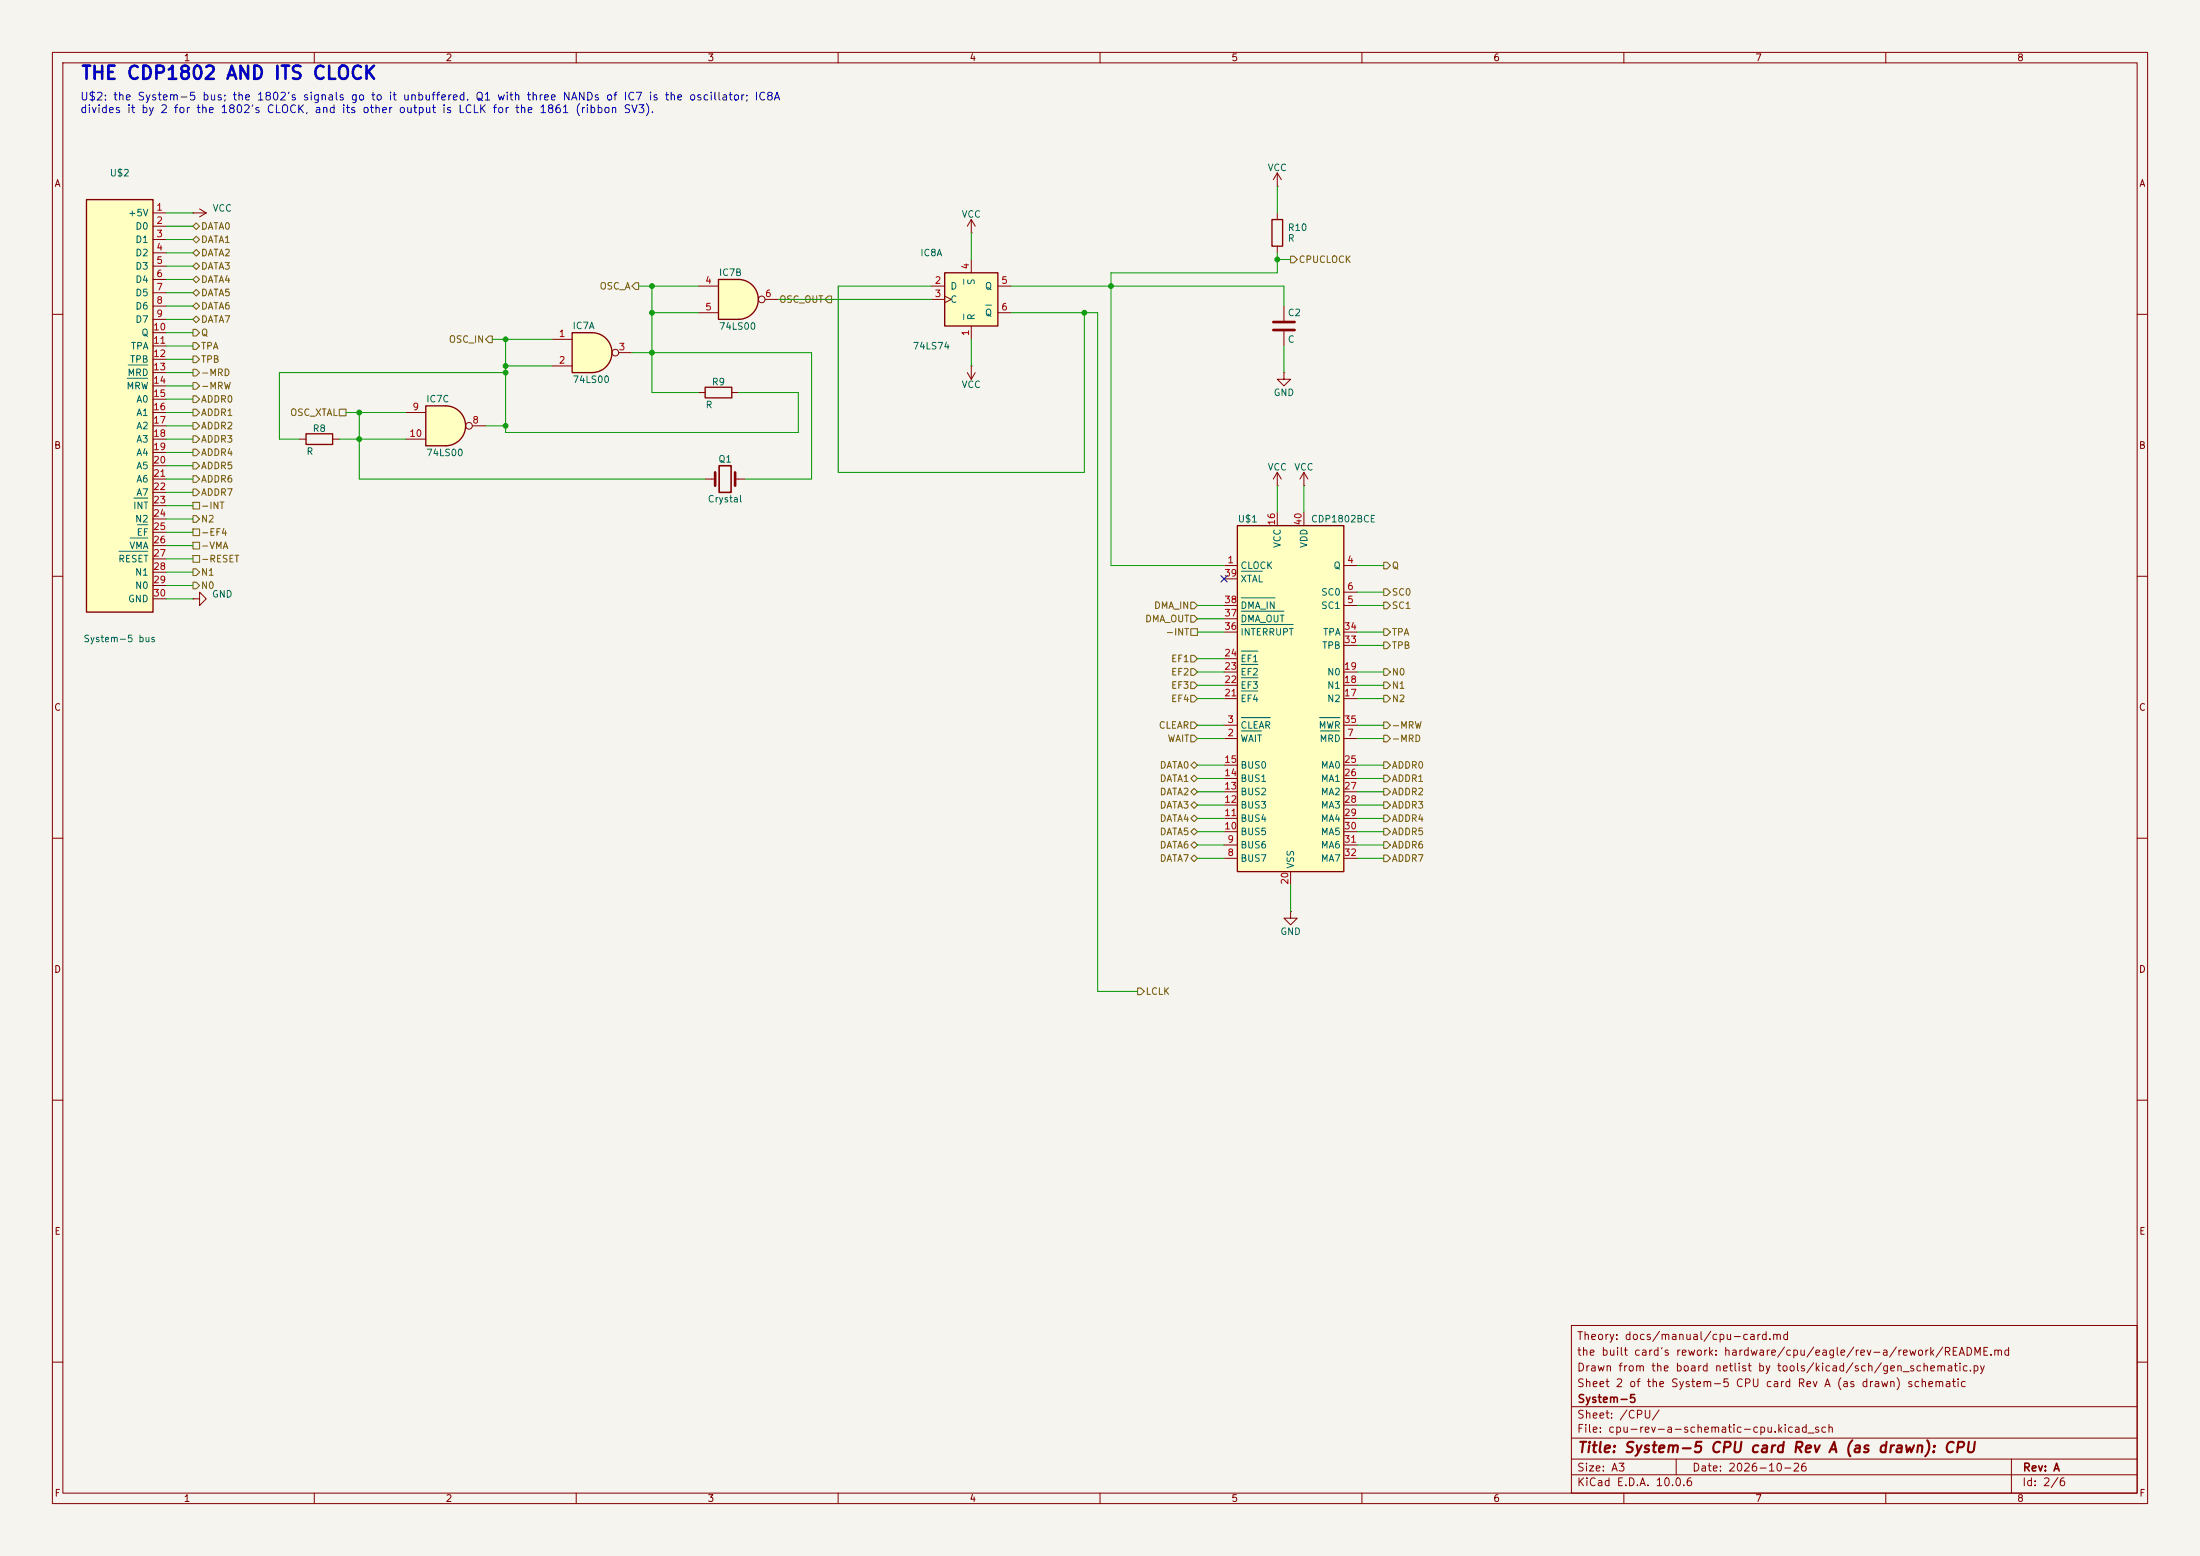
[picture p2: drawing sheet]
<svg xmlns="http://www.w3.org/2000/svg" width="420mm" height="297mm" viewBox="0 0 420 297" stroke-linecap="round" stroke-linejoin="round" font-family="sans-serif">
<path d="M0 0h420v297h-420z" fill="#f5f4ef" stroke="#f5f4ef" stroke-width=".19"/>
<g fill="none" stroke="#840000" stroke-width=".19">
<path d="M10 10h400v277h-400zM12 12h396v273h-396zM60 10v2M110 10v2M160 10v2M210 10v2M260 10v2M310 10v2M360 10v2M10 60h2M184.7 71.1l.7 1.3M185.4 69.9h.1"/>
<path d="M185.4 69.9v2.5M186.2 71.1l-.8 1.3M408 60h2M10 110h2M408 110h2M10 160h2M408 160h2M10 210h2M408 210h2M300 253h108v32h-108zM10 260h2M300 278.5h108"/>
<path d="M300 274.5h108M300 268.5h108M320 278.5v3M384 278.5v6.5M408 260h2M60 285v2M110 285v2M160 285v2M210 285v2M260 285v2M300 281.5h108M310 285v2"/>
<path d="M360 285v2"/>
</g>
<path d="M236.2 100.3h20.3v66.1h-20.3z" fill="#ffffc2"/>
<path d="M134.6 73.9h5.1v2h-5.1zM236.2 100.3h20.3v66.1h-20.3z" fill="none" stroke="#840000" stroke-width=".25"/>
<g fill="none" stroke="#840000" stroke-width=".19">
<path d="M133.3 74.9h1.3M139.7 74.9h1.3M243.8 97.8v2.5M248.9 97.8v2.5M233.7 108h2.5M233.7 115.6h2.5M233.7 118.1h2.5M233.7 110.5h2.5M256.5 108h2.6M256.5 115.6h2.6M256.5 113h2.6M233.7 138.4h2.5"/>
<path d="M233.7 133.4h2.5M233.7 130.8h2.5M233.7 128.3h2.5M233.7 125.7h2.5M233.7 120.7h2.5M256.5 138.4h2.6M256.5 133.4h2.6M256.5 130.8h2.6M256.5 128.3h2.6M256.5 123.2h2.6M256.5 120.7h2.6M233.7 141h2.5"/>
<path d="M233.7 158.8h2.5M233.7 156.2h2.5M233.7 153.7h2.5M233.7 151.1h2.5M233.7 148.6h2.5M233.7 146.1h2.5M256.5 141h2.6M256.5 158.8h2.6M256.5 156.2h2.6M256.5 153.7h2.6M256.5 151.1h2.6M256.5 148.6h2.6"/>
<path d="M256.5 146.1h2.6M233.7 163.8h2.5M233.7 161.3h2.5M246.4 174v1.3h1.2l-1.2 1.2-1.3-1.2h1.3M246.4 174h.1M246.4 166.4v2.5M256.5 163.8h2.6M256.5 161.3h2.6"/>
</g>
<path d="M237 119.2h9.9M237 116.7h8.1M237 114.1h6.4M237 109h4M237 139.5h3.8M237 137h5.5M237 131.9h3.1M237 129.4h3.1M237 126.8h3.1M237 124.3h3.1M251.9 137h3.9M252.1 139.5h3.7" fill="none" stroke="#006464" stroke-width=".19"/>
<path d="M141 53.3a3.8 3.8 0 0 1 3.8 3.9 3.8 3.8 0 0 1-3.8 3.8z" fill="#ffffc2" stroke="#ffffc2" stroke-width=".19"/>
<path d="M137.2 53.3h3.8v7.7h-3.8z" fill="#ffffc2"/>
<path d="M137.2 53.3h3.8a3.8 3.8 0 0 1 3.8 3.9 3.8 3.8 0 0 1-3.8 3.8h-3.8z" fill="none" stroke="#840000" stroke-width=".25"/>
<g fill="none" stroke="#840000" stroke-width=".19">
<path d="M133.3 54.6h3.9M133.3 59.7h3.9M146 57.2h2.6"/>
<circle cx="145.4" cy="57.1" r=".63"/>
</g>
<path d="M16.5 38.1h12.7v78.7h-12.7z" fill="#ffffc2"/>
<path d="M16.5 38.1h12.7v78.7h-12.7z" fill="none" stroke="#840000" stroke-width=".25"/>
<g fill="none" stroke="#840000" stroke-width=".19">
<path d="M29.2 40.6h2.5M29.2 43.2h2.5M29.2 45.7h2.5M29.2 48.3h2.5M29.2 50.8h2.5M29.2 53.3h2.5M29.2 55.9h2.5M29.2 58.4h2.5M29.2 61h2.5M29.2 63.5h2.5M29.2 66h2.5M29.2 68.6h2.5"/>
<path d="M29.2 71.1h2.5M29.2 73.7h2.5M29.2 76.2h2.5M29.2 78.7h2.5M29.2 81.3h2.5M29.2 83.8h2.5M29.2 86.4h2.5M29.2 88.9h2.5M29.2 91.4h2.5M29.2 94h2.5M29.2 96.5h2.5M29.2 99.1h2.5"/>
<path d="M29.2 101.6h2.5M29.2 104.1h2.5M29.2 106.7h2.5M29.2 109.2h2.5M29.2 111.8h2.5M29.2 114.3h2.5"/>
</g>
<path d="M24.3 72.2h3.9M24.5 69.7h3.7M25.6 95.1h2.6M22.7 105.2h5.5M24.8 102.7h3.4M26.2 100.2h2" fill="none" stroke="#006464" stroke-width=".19"/>
<path d="M113 63.5a3.8 3.8 0 0 1 3.8 3.8 3.8 3.8 0 0 1-3.8 3.8z" fill="#ffffc2" stroke="#ffffc2" stroke-width=".19"/>
<path d="M109.2 63.5h3.8v7.6h-3.8z" fill="#ffffc2"/>
<path d="M109.2 63.5h3.8a3.8 3.8 0 0 1 3.8 3.8 3.8 3.8 0 0 1-3.8 3.8h-3.8z" fill="none" stroke="#840000" stroke-width=".25"/>
<g fill="none" stroke="#840000" stroke-width=".19">
<path d="M105.4 64.8h3.8M105.4 69.9h3.8M118.1 67.3h2.5"/>
<circle cx="117.5" cy="67.3" r=".63"/>
</g>
<path d="M85.1 77.5a3.8 3.8 0 0 1 3.8 3.8 3.8 3.8 0 0 1-3.8 3.8z" fill="#ffffc2" stroke="#ffffc2" stroke-width=".19"/>
<path d="M81.3 77.5h3.8v7.6h-3.8z" fill="#ffffc2"/>
<path d="M242.8 41.9h2.1v5.1h-2.1zM81.3 77.5h3.8a3.8 3.8 0 0 1 3.8 3.8 3.8 3.8 0 0 1-3.8 3.8h-3.8zM58.4 82.8h5.1v2h-5.1z" fill="none" stroke="#840000" stroke-width=".25"/>
<g fill="none" stroke="#840000" stroke-width=".19">
<path d="M38.1 39.9l1.3 .7M243.8 35.6h.1M243.8 33v2.6M243.8 33l-.7 1.3M243.8 33l.8 1.3M36.8 40.6h.1M36.8 40.6h2.6M39.4 40.6l-1.3 .8M185.4 44.5h.1M185.4 41.9l-.7 1.3M185.4 41.9l.8 1.3M185.4 41.9v2.6"/>
<path d="M243.8 40.6v1.3M243.8 47v1.3M245.1 58.4v2.8M77.5 78.7h3.8M245.1 71.1v1.3h1.3l-1.3 1.3-1.3-1.3h1.3M245.1 71.1h.1M245.1 63.2v2.8M57.1 83.8h1.3M63.5 83.8h1.3M77.5 83.8h3.8M90.2 81.3h2.5M134.6 91.4h1.9"/>
<path d="M140.3 91.4h1.9M243.8 92.7h.1M243.8 90.2l-.7 1.2M243.8 90.2l.8 1.2M243.8 90.2v2.5M248.9 92.7h.1M248.9 90.2l-.7 1.2M248.9 90.2l.8 1.2M248.9 90.2v2.5M36.8 114.3h1.3v-1.3l1.3 1.3-1.3 1.3v-1.3M36.8 114.3h.1"/>
<circle cx="89.5" cy="81.3" r=".63"/>
</g>
<path d="M243.1 61.5h4M243.1 63h4M136.5 90.2v2.5M140.3 90.2v2.5" fill="none" stroke="#840000" stroke-width=".51"/>
<path d="M137.3 88.9h2.3v5.1h-2.3z" fill="none" stroke="#840000" stroke-width=".3"/>
<path d="M180.3 52.1h10.2v10.1h-10.2z" fill="#ffffc2"/>
<path d="M180.3 52.1h10.2v10.1h-10.2z" fill="none" stroke="#840000" stroke-width=".25"/>
<path d="M177.8 54.6h2.5M177.8 57.2h2.5M180.3 56.5l1.3 .7-1.3 .6M185.4 49.5v2.6M190.5 54.6h2.5M190.5 59.7h2.5M185.4 62.2v2.6" fill="none" stroke="#840000" stroke-width=".19"/>
<path d="M184 53.3v1M184 60v1M188.2 58.2h1.1" fill="none" stroke="#006464" stroke-width=".19"/>
<g fill="none" stroke="#725600" stroke-width=".19">
<path d="M36.8 58.4l.7-.6 .6 .6-.6 .7zM36.8 55.9l.7-.7 .6 .7-.6 .6zM36.8 53.3l.7-.6 .6 .6-.6 .7zM36.8 50.8l.7-.6 .6 .6-.6 .6zM36.8 48.3l.7-.7 .6 .7-.6 .6zM36.8 45.7l.7-.6 .6 .6-.6 .7zM37.5 42.5l.6 .7-.6 .6-.7-.6zM121.3 54h.6v1.2h-.6l-.7-.6zM157.5 57.2l.6-.7h.6v1.3h-.6zM246.4 48.9h.6l.6 .6-.6 .7h-.6zM36.8 61l.7-.7 .6 .7-.6 .6zM36.8 62.9h.7l.6 .6-.6 .6h-.7z"/>
<path d="M36.8 65.4h.7l.6 .6-.6 .7h-.7zM36.8 67.9h.7l.6 .7-.6 .6h-.7zM36.8 70.5h.7l.6 .6-.6 .7h-.7zM36.8 73h.7l.6 .7-.6 .6h-.7zM36.8 75.6h.7l.6 .6-.6 .6h-.7zM36.8 78.1h.7l.6 .6-.6 .7h-.7zM64.8 78.1h1.2v1.3h-1.2zM93.3 64.1h.7v1.3h-.7l-.6-.6zM36.8 95.9h1.3v1.3h-1.3zM36.8 98.4h.7l.6 .7-.6 .6h-.7zM36.8 80.6h.7l.6 .7-.6 .6h-.7zM36.8 83.2h.7l.6 .6-.6 .7h-.7z"/>
<path d="M36.8 85.7h.7l.6 .7-.6 .6h-.7zM36.8 88.3h.7l.6 .6-.6 .6h-.7zM36.8 90.8h.7l.6 .6-.6 .7h-.7zM36.8 93.3h.7l.6 .7-.6 .6h-.7zM36.8 101h1.3v1.2h-1.3zM36.8 103.5h1.3v1.3h-1.3zM36.8 106h1.3v1.3h-1.3zM36.8 108.6h.7l.6 .6-.6 .7h-.7zM36.8 111.1h.7l.6 .7-.6 .6h-.7zM227.3 114.9h.7l.6 .7-.6 .6h-.7zM227.3 117.5h.7l.6 .6-.6 .6h-.7zM264.2 107.3h.6l.6 .7-.6 .6h-.6z"/>
<path d="M264.2 114.9h.6l.6 .7-.6 .6h-.6zM264.2 112.4h.6l.6 .6-.6 .7h-.6zM227.3 127.6h.7l.6 .7-.6 .6h-.7zM227.3 130.2h.7l.6 .6-.6 .6h-.7zM227.3 132.7h.7l.6 .7-.6 .6h-.7zM227.3 137.8h.7l.6 .6-.6 .7h-.7zM227.3 120h1.3v1.3h-1.3zM227.3 125.1h.7l.6 .6-.6 .7h-.7zM264.2 137.8h.6l.6 .6-.6 .7h-.6zM264.2 132.7h.6l.6 .7-.6 .6h-.6zM264.2 122.6h.6l.6 .6-.6 .6h-.6zM264.2 127.6h.6l.6 .7-.6 .6h-.6z"/>
<path d="M264.2 130.2h.6l.6 .6-.6 .6h-.6zM264.2 120h.6l.6 .7-.6 .6h-.6zM227.3 140.3h.7l.6 .7-.6 .6h-.7zM227.3 148.6l.7-.6 .6 .6-.6 .6zM227.3 151.1l.7-.6 .6 .6-.6 .7zM227.3 153.7l.7-.7 .6 .7-.6 .6zM227.3 156.2l.7-.6 .6 .6-.6 .6zM227.3 158.8l.7-.7 .6 .7-.6 .6zM227.3 146.1l.7-.7 .6 .7-.6 .6zM264.2 158.1h.6l.6 .7-.6 .6h-.6zM264.2 155.6h.6l.6 .6-.6 .6h-.6zM264.2 153h.6l.6 .7-.6 .6h-.6z"/>
<path d="M264.2 150.5h.6l.6 .6-.6 .7h-.6zM264.2 148h.6l.6 .6-.6 .6h-.6zM264.2 145.4h.6l.6 .7-.6 .6h-.6zM264.2 140.3h.6l.6 .7-.6 .6h-.6zM227.3 161.3l.7-.6 .6 .6-.6 .6zM227.3 163.8l.7-.6 .6 .6-.6 .7zM264.2 163.2h.6l.6 .6-.6 .7h-.6zM264.2 160.7h.6l.6 .6-.6 .6h-.6zM217.2 188.6h.6l.6 .6-.6 .7h-.6z"/>
</g>
<g fill="none" stroke="#009600" stroke-width=".19">
<path d="M243.8 35.6v5M31.7 43.2h5.1M31.7 45.7h5.1M31.7 58.4h5.1M31.7 55.9h5.1M31.7 53.3h5.1M31.7 50.8h5.1M31.7 40.6h5.1M31.7 48.3h5.1M121.9 54.6h11.4M124.5 59.7h8.8M124.5 54.6v20.3h8.8"/>
<path d="M148.6 57.2h29.2M177.8 54.6h-17.8v35.6h47v-30.5M185.4 44.5v5M193 54.6h52.1v3.8M193 59.7h16.5v129.5h7.7M243.8 48.3v3.8h-31.7v55.9h21.6M243.8 49.5h2.6M31.7 78.7h5.1M31.7 71.1h5.1M31.7 76.2h5.1M31.7 73.7h5.1M31.7 68.6h5.1"/>
<path d="M31.7 66h5.1M31.7 63.5h5.1M31.7 61h5.1M66 78.7h11.5M68.6 78.7v12.7h66M94 64.8h11.4M96.5 71.1h-43.2v12.7h3.8M96.5 64.8v17.8h55.9v-7.7h-11.4M96.5 69.9h8.9M120.6 67.3h34.3v24.1h-12.7M185.4 64.8v5.1M245.1 66v5.1"/>
<path d="M31.7 83.8h5.1M31.7 81.3h5.1M31.7 86.4h5.1M31.7 99.1h5.1M31.7 96.5h5.1M31.7 94h5.1M31.7 91.4h5.1M31.7 88.9h5.1M64.8 83.8h12.7M92.7 81.3h3.8M243.8 92.7v5.1M248.9 92.7v5.1"/>
<path d="M31.7 114.3h5.1M31.7 109.2h5.1M31.7 106.7h5.1M31.7 104.1h5.1M31.7 101.6h5.1M31.7 111.8h5.1M228.6 115.6h5.1M228.6 118.1h5.1M259.1 115.6h5.1M259.1 108h5.1M259.1 113h5.1M228.6 125.7h5.1"/>
<path d="M228.6 120.7h5.1M228.6 128.3h5.1M228.6 138.4h5.1M228.6 133.4h5.1M228.6 130.8h5.1M259.1 120.7h5.1M259.1 128.3h5.1M259.1 123.2h5.1M259.1 138.4h5.1M259.1 133.4h5.1M259.1 130.8h5.1M228.6 141h5.1"/>
<path d="M228.6 158.8h5.1M228.6 156.2h5.1M228.6 153.7h5.1M228.6 151.1h5.1M228.6 148.6h5.1M228.6 146.1h5.1M259.1 141h5.1M259.1 158.8h5.1M259.1 156.2h5.1M259.1 153.7h5.1M259.1 151.1h5.1M259.1 148.6h5.1"/>
<path d="M259.1 146.1h5.1M228.6 163.8h5.1M228.6 161.3h5.1M246.4 168.9v5.1M259.1 163.8h5.1M259.1 161.3h5.1"/>
</g>
<path d="M233.1 109.9l1.2 1.2M234.3 109.9l-1.2 1.2" fill="none" stroke="#000084" stroke-width=".19"/>
<g fill="#009600" stroke="#009600" stroke-width=".19">
<circle cx="68.6" cy="83.8" r=".46"/>
<circle cx="68.6" cy="78.7" r=".46"/>
<circle cx="207" cy="59.7" r=".46"/>
<circle cx="212.1" cy="54.6" r=".46"/>
<circle cx="243.8" cy="49.5" r=".46"/>
<circle cx="96.5" cy="69.9" r=".46"/>
<circle cx="96.5" cy="71.1" r=".46"/>
<circle cx="96.5" cy="81.3" r=".46"/>
<circle cx="96.5" cy="64.8" r=".46"/>
<circle cx="124.5" cy="67.3" r=".46"/>
<circle cx="124.5" cy="59.7" r=".46"/>
<circle cx="124.5" cy="54.6" r=".46"/>
</g>
<text font-size="2.5" fill="#0000c2" x="15.3" y="15.8">THE CDP1802 AND ITS CLOCK</text>
<text font-size="2" fill="#840000" x="301" y="277.8">Title: System-5 CPU card Rev A (as drawn): CPU</text>
<g font-size="1.5" fill="#0000c2">
<text x="15.2" y="19.5">U$2: the System-5 bus; the 1802's signals go to it unbuffered. Q1 with three NANDs of IC7 is the oscillator; IC8A</text>
<text x="15.2" y="22">divides it by 2 for the 1802's CLOCK, and its other output is LCLK for the 1861 (ribbon SV3).</text>
</g>
<g font-size="1.5" fill="#840000">
<text x="300.9" y="256.1">Theory: docs/manual/cpu-card.md</text>
<text x="300.9" y="262.1">Drawn from the board netlist by tools/kicad/sch/gen_schematic.py</text>
<text x="300.9" y="259.1">the built card's rework: hardware/cpu/eagle/rev-a/rework/README.md</text>
<text x="300.9" y="265.1">Sheet 2 of the System-5 CPU card Rev A (as drawn) schematic</text>
<text x="301" y="268.1">System-5</text>
<text x="300.9" y="273.8">File: cpu-rev-a-schematic-cpu.kicad_sch</text>
<text x="300.9" y="271.1">Sheet: /CPU/</text>
<text x="300.9" y="281.2">Size: A3</text>
<text x="322.9" y="281.2">Date: 2026-10-26</text>
<text x="386" y="281.2">Rev: A</text>
<text x="300.9" y="284">KiCad E.D.A. 10.0.6</text>
<text x="385.9" y="284">Id: 2/6</text>
</g>
<g font-size="1.3" fill="#840000">
<text x="35" y="12">1</text>
<text x="85" y="12">2</text>
<text x="135" y="12">3</text>
<text x="185" y="12">4</text>
<text x="235" y="12">5</text>
<text x="285" y="12">6</text>
<text x="335" y="12">7</text>
<text x="385" y="12">8</text>
<text x="10.3" y="36">A</text>
<text x="408.3" y="36">A</text>
<text x="10.2" y="86">B</text>
<text x="408.2" y="86">B</text>
<text x="10.2" y="136">C</text>
<text x="408.2" y="136">C</text>
<text x="10.2" y="186">D</text>
<text x="408.2" y="186">D</text>
<text x="10.3" y="236">E</text>
<text x="408.3" y="236">E</text>
<text x="10.3" y="286">F</text>
<text x="35" y="287">1</text>
<text x="85" y="287">2</text>
<text x="135" y="287">3</text>
<text x="185" y="287">4</text>
<text x="235" y="287">5</text>
<text x="285" y="287">6</text>
<text x="335" y="287">7</text>
<text x="385" y="287">8</text>
<text x="408.3" y="286">F</text>
</g>
<g font-size="1.3" fill="#006464">
<text x="20.9" y="34">U$2</text>
<text x="241.9" y="33">VCC</text>
<text x="24.4" y="41.6">+5V</text>
<text x="40.5" y="40.7">VCC</text>
<text x="183.5" y="41.9">VCC</text>
<text x="25.7" y="44.1">D0</text>
<text x="25.7" y="46.7">D1</text>
<text x="245.7" y="44.4">R10</text>
<text x="245.7" y="46.4">R</text>
<text x="25.7" y="49.2">D2</text>
<text x="25.7" y="51.8">D3</text>
<text x="137.1" y="53">IC7B</text>
<text x="175.6" y="49.2">IC8A</text>
<text x="25.7" y="54.3">D4</text>
<text x="25.7" y="56.8">D5</text>
<text x="25.7" y="59.4">D6</text>
<text x="181.3" y="55.6">D</text>
<text x="181.3" y="58.1">C</text>
<text x="186.4" y="54.5" transform="rotate(-90 186.4 54.5)">S</text>
<text x="187.9" y="55.6">Q</text>
<text x="25.7" y="61.9">D7</text>
<text x="26.9" y="64.5">Q</text>
<text x="109.2" y="63.1">IC7A</text>
<text x="137.1" y="63.2">74LS00</text>
<text x="186.4" y="61.2" transform="rotate(-90 186.4 61.2)">R</text>
<text x="187.9" y="60.7">Q</text>
<text x="245.7" y="60.7">C2</text>
<text x="245.7" y="65.7">C</text>
<text x="24.7" y="69.5">TPB</text>
<text x="24.9" y="67">TPA</text>
<text x="174.1" y="67">74LS74</text>
<text x="24" y="74.6">MRW</text>
<text x="24.2" y="72.1">MRD</text>
<text x="25.9" y="77.2">A0</text>
<text x="81.3" y="77.1">IC7C</text>
<text x="109.2" y="73.4">74LS00</text>
<text x="135.8" y="73.9">R9</text>
<text x="183.5" y="74.4">VCC</text>
<text x="243" y="75.9">GND</text>
<text x="25.9" y="79.7">A1</text>
<text x="25.9" y="82.2">A2</text>
<text x="59.6" y="82.8">R8</text>
<text x="134.6" y="78.2">R</text>
<text x="25.9" y="84.8">A3</text>
<text x="25.9" y="87.3">A4</text>
<text x="25.9" y="89.9">A5</text>
<text x="58.4" y="87.1">R</text>
<text x="81.3" y="87.4">74LS00</text>
<text x="137" y="88.6">Q1</text>
<text x="25.9" y="92.4">A6</text>
<text x="25.9" y="94.9">A7</text>
<text x="241.9" y="90.1">VCC</text>
<text x="247" y="90.1">VCC</text>
<text x="25.3" y="97.5">INT</text>
<text x="25.7" y="100">N2</text>
<text x="135" y="96.2">Crystal</text>
<text x="236.2" y="100">U$1</text>
<text x="250.2" y="100">CDP1802BCE</text>
<text x="22.5" y="107.6">RESET</text>
<text x="24.6" y="105.1">VMA</text>
<text x="26" y="102.6">EF</text>
<text x="244.8" y="104.7" transform="rotate(-90 244.8 104.7)">VCC</text>
<text x="249.9" y="104.7" transform="rotate(-90 249.9 104.7)">VDD</text>
<text x="25.7" y="110.2">N1</text>
<text x="25.7" y="112.7">N0</text>
<text x="236.7" y="108.9">CLOCK</text>
<text x="236.7" y="111.5">XTAL</text>
<text x="252.1" y="114">SC0</text>
<text x="254.5" y="108.9">Q</text>
<text x="24.4" y="115.3">GND</text>
<text x="40.4" y="114.4">GND</text>
<text x="236.7" y="119.1">DMA_OUT</text>
<text x="236.7" y="116.5">DMA_IN</text>
<text x="252.1" y="116.5">SC1</text>
<text x="15.8" y="122.9">System-5 bus</text>
<text x="236.7" y="121.6">INTERRUPT</text>
<text x="252.3" y="124.2">TPB</text>
<text x="252.5" y="121.6">TPA</text>
<text x="236.7" y="131.8">EF3</text>
<text x="236.7" y="129.2">EF2</text>
<text x="236.7" y="126.7">EF1</text>
<text x="253.3" y="131.8">N1</text>
<text x="253.3" y="129.2">N0</text>
<text x="236.7" y="134.3">EF4</text>
<text x="253.3" y="134.3">N2</text>
<text x="236.7" y="141.9">WAIT</text>
<text x="236.7" y="139.4">CLEAR</text>
<text x="251.6" y="139.4">MWR</text>
<text x="251.8" y="141.9">MRD</text>
<text x="236.7" y="149.6">BUS1</text>
<text x="236.7" y="147">BUS0</text>
<text x="252.1" y="147">MA0</text>
<text x="252.1" y="149.6">MA1</text>
<text x="236.7" y="154.6">BUS3</text>
<text x="236.7" y="152.1">BUS2</text>
<text x="252.1" y="152.1">MA2</text>
<text x="252.1" y="154.6">MA3</text>
<text x="236.7" y="159.7">BUS5</text>
<text x="236.7" y="157.2">BUS4</text>
<text x="252.1" y="157.2">MA4</text>
<text x="252.1" y="159.7">MA5</text>
<text x="236.7" y="164.8">BUS7</text>
<text x="236.7" y="162.3">BUS6</text>
<text x="247.3" y="165.9" transform="rotate(-90 247.3 165.9)">VSS</text>
<text x="252.1" y="162.3">MA6</text>
<text x="252.1" y="164.8">MA7</text>
<text x="244.3" y="178.8">GND</text>
</g>
<g font-size="1.3" fill="#a90000">
<text x="29.7" y="40.5">1</text>
<text x="29.7" y="43">2</text>
<text x="29.7" y="45.6">3</text>
<text x="29.7" y="48.1">4</text>
<text x="29.7" y="50.7">5</text>
<text x="29.7" y="53.2">6</text>
<text x="185.3" y="51.5" transform="rotate(-90 185.3 51.5)">4</text>
<text x="29.7" y="55.7">7</text>
<text x="29.7" y="58.3">8</text>
<text x="134.5" y="54.5">4</text>
<text x="134.5" y="59.6">5</text>
<text x="146" y="57">6</text>
<text x="178.3" y="54.5">2</text>
<text x="178.3" y="57">3</text>
<text x="191" y="54.5">5</text>
<text x="191" y="59.6">6</text>
<text x="29.1" y="63.4">10</text>
<text x="29.1" y="65.9">11</text>
<text x="29.7" y="60.8">9</text>
<text x="106.6" y="64.6">1</text>
<text x="185.3" y="64.2" transform="rotate(-90 185.3 64.2)">1</text>
<text x="29.1" y="68.4">12</text>
<text x="29.1" y="71">13</text>
<text x="106.6" y="69.7">2</text>
<text x="118" y="67.2">3</text>
<text x="29.1" y="73.5">14</text>
<text x="29.1" y="76.1">15</text>
<text x="29.1" y="78.6">16</text>
<text x="29.1" y="81.1">17</text>
<text x="29.1" y="83.7">18</text>
<text x="78" y="83.7">10</text>
<text x="78.6" y="78.6">9</text>
<text x="90.1" y="81.1">8</text>
<text x="29.1" y="86.2">19</text>
<text x="29.1" y="88.8">20</text>
<text x="29.1" y="91.3">21</text>
<text x="29.1" y="93.8">22</text>
<text x="29.1" y="96.4">23</text>
<text x="29.1" y="98.9">24</text>
<text x="29.1" y="101.5">25</text>
<text x="243.7" y="100.4" transform="rotate(-90 243.7 100.4)">16</text>
<text x="248.8" y="100.4" transform="rotate(-90 248.8 100.4)">40</text>
<text x="29.1" y="104">26</text>
<text x="29.1" y="106.5">27</text>
<text x="234.2" y="107.8">1</text>
<text x="257.1" y="107.8">4</text>
<text x="29.1" y="109.1">28</text>
<text x="29.1" y="111.6">29</text>
<text x="233.6" y="110.4">39</text>
<text x="257.1" y="112.9">6</text>
<text x="29.1" y="114.2">30</text>
<text x="233.6" y="118">37</text>
<text x="233.6" y="115.4">38</text>
<text x="257.1" y="115.4">5</text>
<text x="233.6" y="125.6">24</text>
<text x="233.6" y="120.5">36</text>
<text x="256.5" y="123.1">33</text>
<text x="256.5" y="120.5">34</text>
<text x="233.6" y="130.7">22</text>
<text x="233.6" y="128.1">23</text>
<text x="256.5" y="130.7">18</text>
<text x="256.5" y="128.1">19</text>
<text x="233.6" y="133.2">21</text>
<text x="256.5" y="133.2">17</text>
<text x="234.2" y="140.8">2</text>
<text x="234.2" y="138.3">3</text>
<text x="256.5" y="138.3">35</text>
<text x="257.1" y="140.8">7</text>
<text x="233.6" y="148.5">14</text>
<text x="233.6" y="145.9">15</text>
<text x="256.5" y="145.9">25</text>
<text x="256.5" y="148.5">26</text>
<text x="233.6" y="153.5">12</text>
<text x="233.6" y="151">13</text>
<text x="256.5" y="151">27</text>
<text x="256.5" y="153.5">28</text>
<text x="233.6" y="158.6">10</text>
<text x="233.6" y="156.1">11</text>
<text x="234.2" y="161.2">9</text>
<text x="256.5" y="156.1">29</text>
<text x="256.5" y="158.6">30</text>
<text x="256.5" y="161.2">31</text>
<text x="234.2" y="163.7">8</text>
<text x="256.5" y="163.7">32</text>
<text x="246.2" y="169" transform="rotate(-90 246.2 169)">20</text>
</g>
<g font-size="1.3" fill="#725600">
<text x="38.3" y="46.7">DATA1</text>
<text x="38.3" y="44.1">DATA0</text>
<text x="38.3" y="51.8">DATA3</text>
<text x="38.3" y="49.2">DATA2</text>
<text x="247.8" y="50.5">CPUCLOCK</text>
<text x="38.3" y="59.4">DATA6</text>
<text x="38.3" y="56.8">DATA5</text>
<text x="38.3" y="54.3">DATA4</text>
<text x="114.4" y="55.6">OSC_A</text>
<text x="148.7" y="58.1">OSC_OUT</text>
<text x="38.3" y="61.9">DATA7</text>
<text x="38.3" y="64.5">Q</text>
<text x="85.6" y="65.7">OSC_IN</text>
<text x="38.3" y="67">TPA</text>
<text x="38.3" y="69.5">TPB</text>
<text x="38.3" y="72.1">-MRD</text>
<text x="38.3" y="74.6">-MRW</text>
<text x="38.3" y="77.2">ADDR0</text>
<text x="38.3" y="79.7">ADDR1</text>
<text x="38.3" y="82.2">ADDR2</text>
<text x="55.3" y="79.7">OSC_XTAL</text>
<text x="38.3" y="84.8">ADDR3</text>
<text x="38.3" y="87.3">ADDR4</text>
<text x="38.3" y="89.9">ADDR5</text>
<text x="38.3" y="92.4">ADDR6</text>
<text x="38.3" y="94.9">ADDR7</text>
<text x="38.3" y="97.5">-INT</text>
<text x="38.3" y="100">N2</text>
<text x="38.3" y="102.6">-EF4</text>
<text x="38.3" y="105.1">-VMA</text>
<text x="38.3" y="107.6">-RESET</text>
<text x="38.3" y="110.2">N1</text>
<text x="38.3" y="112.7">N0</text>
<text x="265.6" y="108.9">Q</text>
<text x="265.6" y="114">SC0</text>
<text x="218.5" y="119.1">DMA_OUT</text>
<text x="220.2" y="116.5">DMA_IN</text>
<text x="265.6" y="116.5">SC1</text>
<text x="222.4" y="121.6">-INT</text>
<text x="265.6" y="124.2">TPB</text>
<text x="265.6" y="121.6">TPA</text>
<text x="223.5" y="129.2">EF2</text>
<text x="223.5" y="131.8">EF3</text>
<text x="223.5" y="126.7">EF1</text>
<text x="265.6" y="129.2">N0</text>
<text x="265.6" y="131.8">N1</text>
<text x="223.5" y="134.3">EF4</text>
<text x="265.6" y="134.3">N2</text>
<text x="221.1" y="139.4">CLEAR</text>
<text x="222.8" y="141.9">WAIT</text>
<text x="265.6" y="139.4">-MRW</text>
<text x="265.6" y="141.9">-MRD</text>
<text x="221.3" y="149.6">DATA1</text>
<text x="221.3" y="147">DATA0</text>
<text x="265.6" y="149.6">ADDR1</text>
<text x="265.6" y="147">ADDR0</text>
<text x="221.3" y="152.1">DATA2</text>
<text x="221.3" y="154.6">DATA3</text>
<text x="265.6" y="154.6">ADDR3</text>
<text x="265.6" y="152.1">ADDR2</text>
<text x="221.3" y="157.2">DATA4</text>
<text x="221.3" y="159.7">DATA5</text>
<text x="265.6" y="159.7">ADDR5</text>
<text x="265.6" y="157.2">ADDR4</text>
<text x="221.3" y="162.3">DATA6</text>
<text x="221.3" y="164.8">DATA7</text>
<text x="265.6" y="164.8">ADDR7</text>
<text x="265.6" y="162.3">ADDR6</text>
<text x="218.6" y="190.2">LCLK</text>
</g>
</svg>
